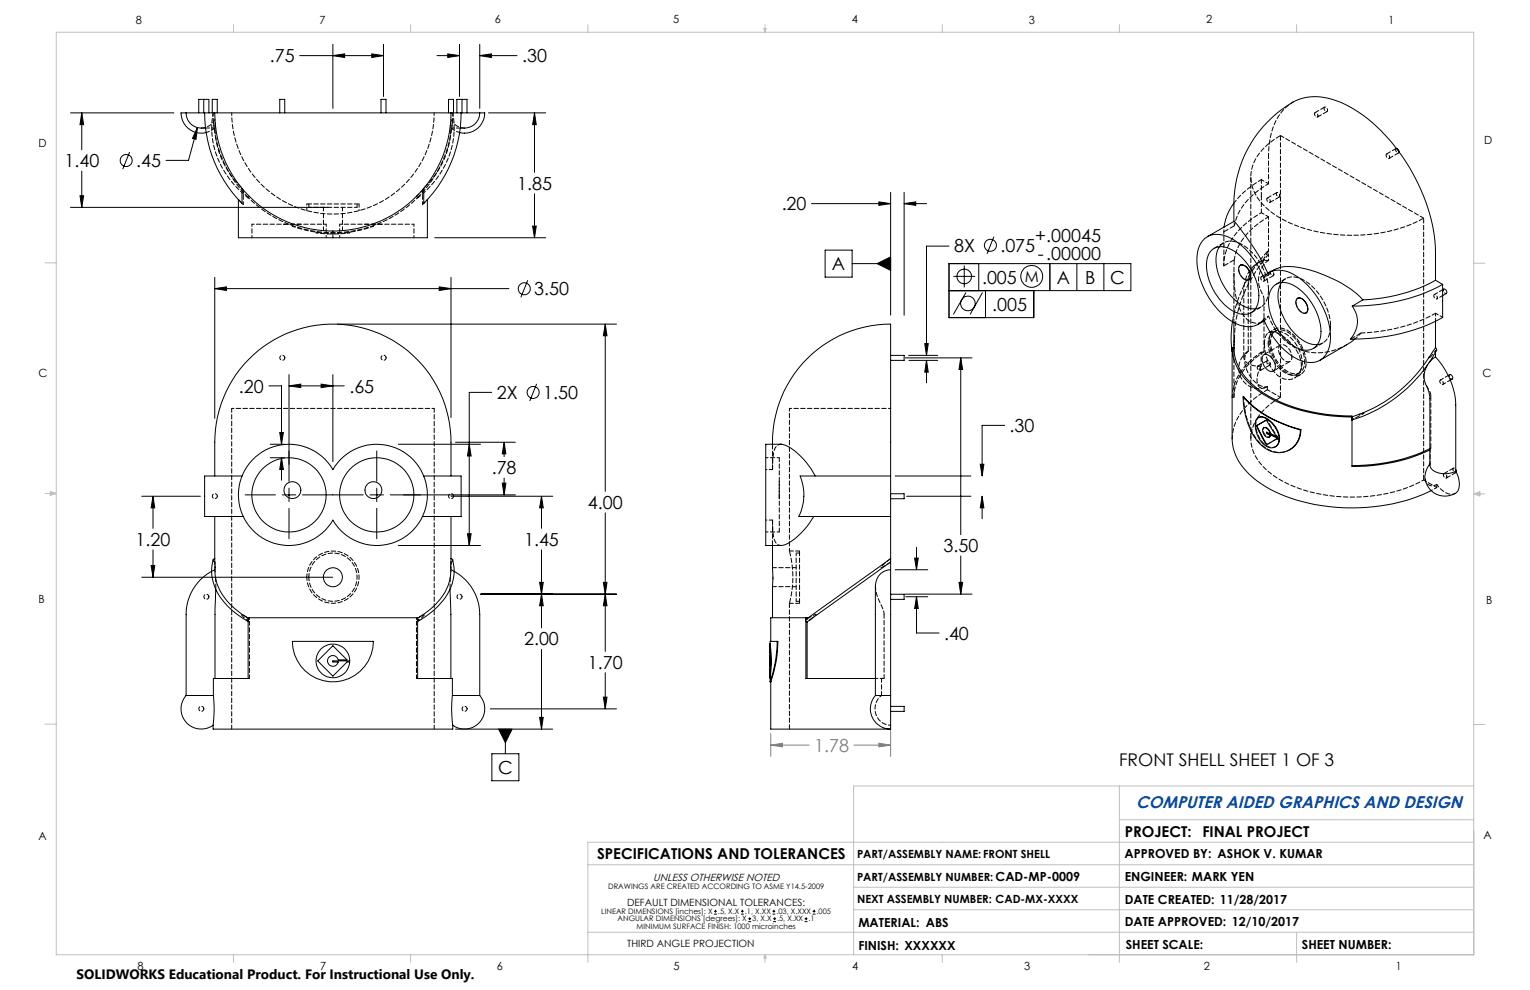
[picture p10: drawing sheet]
<svg xmlns="http://www.w3.org/2000/svg" width="432mm" height="279mm" viewBox="0 0 432 279" stroke-linecap="round" stroke-linejoin="round" font-family="sans-serif">
<g fill="none" stroke="#000" stroke-width=".28">
<path d="M84.6 15.7h23.6M93.9 12.5v18.1M93.9 15.7l3.4-.5v1zM104.9 15.2l3.3 .5-3.3 .5zM108.2 12.5v14.7M123.3 15.7h6.4M126.4 15.2l3.3 .5-3.3 .5zM129.7 12.5v14.7M135.4 15.7h10.5M135.4 12.5v18.1M135.4 15.7l3.3-.5v1zM19.9 31.9h29.2"/>
<path d="M23.1 31.9v10.4M23.1 31.9l.5 3.3h-1zM55.7 36l-2.5 9.3h-6.4M55.7 36l-.4 3.3-1-.2zM137.9 31.9h16.1M150.8 31.9v16.7M150.8 31.9l.5 3.3h-1zM19.9 58.5h72.8M22.6 55.2h1l-.5 3.3zM23.1 48.3v10.2M36.6 42.9l-2 4.8M150.8 54.7v12.4"/>
<path d="M229 57.5h22.4M248 57l3.4 .5-3.4 .5zM251.4 54.3v34.6M255.2 54.3v34.7M255.2 57.5h6.3M255.2 57.5l3.2-.5v1zM60.6 78.3v39.8M122.7 67.1h31.3M127.3 78.3v39.5M148.9 79.1l-1.9 4.8M150.3 63.8h1l-.5 3.3zM232.9 70.6h7.6v7.6h-7.6z"/>
<path d="M240.5 74.4h10.9M247.5 74.4l3.9-1.9v3.8zM267.8 74.4h8.4v7.6M267.8 69.5h-6.3v30.8M269.1 78h6.1M272.1 74.9v6.2M280.5 66.8l-1.9 4.8M296.3 74.4v7.6M303.9 74.4v7.6M311.5 74.4v7.6M60.6 81.5h83M60.6 81.5l3.3-.5v1z"/>
<path d="M95.2 91.5h78.8M124 81l3.3 .5-3.3 .5zM170.8 91.5v47.2M170.8 91.5l.5 3.3h-1zM261 97h1l-.5 3.3zM267.8 89.6h23.9M267.8 82h10.3v7.6h-10.3v-15.2h51.4v7.6h-51.4M272.6 82.5l-3.5 6.2M277.3 82.5l-3.5 6.2M291.7 82v7.6M75.9 108.9h3.5v16.5M81.6 105.7v30.2"/>
<path d="M81.6 108.9h15.6M81.6 108.9l3.3-.5v1zM90.6 108.4l3.3 .5-3.3 .5zM93.9 105.7v24.6M138.8 110.7h-6.4v43.3M151.4 108.3l-1.9 4.9M255.5 101h18.8M256.4 100.3h8.3M256.5 101.7h8.2M261.5 101.7l.5 3.3h-1zM261.5 101.7v6.4M271.1 101l.6 3.3h-1z"/>
<path d="M271.1 101v49.9M69.2 139.7h8.6M76.3 125.4h4M76.3 129.2h4M79 122.1h1l-.6 3.3zM79.4 129.2v6.3M79.4 129.2l.6 3.3h-1zM79.7 139.7h3.8M81.6 137.8v3.8M85.4 139.7h17.1M104.4 139.7h3.8M106.3 127.3v8.6"/>
<path d="M106.3 137.8v3.8M112.4 125.4h23.2M128.6 124.8h16.9M132.4 125.4l.6 3.3h-1.1zM141.7 136.3h1.1l-.5 3.4zM142.3 124.8v4.1M142.3 134.9v4.8M142.3 124.8l.5 3.3h-1.1zM145.5 139.7h-35.4M252.6 134.3h21.4M276.6 131h1.1l-.5 3.3zM283.5 120.1h-6.3v14.2"/>
<path d="M40 140.1h16.6M42.7 159.6h1l-.5 3.3zM43.2 140.1v9M43.2 155.2v7.7M43.2 140.1l.5 3.2h-1zM81.6 143.5v8.5M106.3 143.5v8.5M112.4 154h23.2M127.3 140.1h28.7M131.9 150.6h1.1l-.6 3.4zM152.8 140.1v9M152.8 155.2v22"/>
<path d="M152.8 140.1l.5 3.2h-1zM170.8 144.7v39.1M255.9 140.1h18.1M258.1 157.5h1.1l-.5 3.3zM258.7 154.4v6.4M271.1 156.9v10.8M277.2 140.1l.5 3.2h-1.1zM277.2 140.1v6.3M40 162.9h53.9M135.6 167.7h38.4M152.3 164.4h1l-.5 3.3zM152.8 167.7l.5 3.3h-1z"/>
<path d="M170.3 164.4h1l-.5 3.3zM170.8 167.7l.5 3.3h-1zM252.6 160.8h9.2M255.4 167.7h18.9M255.6 168.4h6.2M258.7 168.4l.5 3.3h-1.1zM258.7 168.4v10.2h6.3M270.7 164.4h1l-.6 3.3zM152.8 183.3v22.5M170.3 196.7h1l-.5 3.4zM170.8 189.9v10.2M128.6 205.8h27.4"/>
<path d="M138.4 200.1h35.6M138.8 212.7h7.6v7.6h-7.6zM140.7 205.8h3.8l-1.9 3.8zM142.6 205.8v6.9M152.3 202.5h1l-.5 3.3zM201.5 258h.8M201.5 257.2h.8M201.9 256.8v.8M209.1 258h.8M209.1 257.2h.8M209.5 256.8v.8M211.2 259.3h.8"/>
<path d="M211.6 258.9v.8M218 258h.8M218 257.2h.8M218.2 259.3h.8M218.4 256.8v.8M218.6 258.9v.8M227.1 259.3h.8M227.5 258.9v.8M229.3 258h.9M229.3 257.2h.9M229.8 256.8v.8M211.2 260.1h.8"/>
<path d="M218.2 260.1h.8M227.1 260.1h.8"/>
<circle cx="35.6" cy="45.3" r="1.69"/>
<circle cx="272.1" cy="78" r="2.05"/>
<circle cx="279.5" cy="69.2" r="1.69"/>
<circle cx="291.2" cy="78" r="3.1"/>
<circle cx="148" cy="81.5" r="1.69"/>
<circle cx="273.2" cy="85.6" r="2.05"/>
<circle cx="150.5" cy="110.8" r="1.69"/>
</g>
<path d="M217.5 210.3l3.3-.5v1zM217.5 207v6.5M217.5 210.3h10.9M241 210.3h10.4M248 209.8l3.4 .5-3.4 .5zM251.4 205.9v7.6" fill="none" stroke="#808080" stroke-width=".28"/>
<g fill="none" stroke="#c0c0c0" stroke-width=".28">
<path d="M15.9 9.1h400v260.4h-400zM65.9 6.9v2.2M115.9 6.9v2.2M165.9 6.9v2.2M215.6 8h.6l-.3 1.1zM215.7 8l.2 1.1M215.9 6.9v2.2M216 8l-.1 1.1M265.9 6.9v2.2M315.9 6.9v2.2M365.9 6.9v2.2M12.7 74.2h3.2"/>
<path d="M415.9 74.3h3.2M12.7 139.3h3.2M14.2 139.1l1.7 .2M14.2 138.7l1.7 .6-1.7 .5zM15.9 139.3l-1.7 .3M415.9 139.4h3.2M415.9 139.4l1.8-.6v1.2zM415.9 139.4l1.8 .3M417.7 139.2l-1.8 .2M12.7 204.4h3.2M415.9 204.5h3.2M315.9 221.8v49.8"/>
<path d="M315.9 231.4h100M415.9 221.8h-175v47.7M415.9 237.7h-250v33.9M165.9 244.1h250M240.9 250.4h175M240.9 256.8h175M65.9 269.5v2.1M115.9 269.5v2.1M165.9 263.1h250M215.9 269.5v2.1M215.9 269.5l.3 .8h-.6zM265.9 269.5v2.1"/>
<path d="M365.9 263.1v8.5"/>
</g>
<g fill="#000">
<path d="M170.3 164.4h1l-.5 3.3zM170.8 91.5l.5 3.3h-1zM124 81l3.3 .5-3.3 .5zM60.6 81.5l3.3-.5v1zM152.8 167.7l.5 3.3h-1zM152.3 202.5h1l-.5 3.3zM170.3 196.7h1l-.5 3.4zM170.8 167.7l.5 3.3h-1zM131.9 150.6h1.1l-.6 3.4zM132.4 125.4l.6 3.3h-1.1zM81.6 108.9l3.3-.5v1zM90.6 108.4l3.3 .5-3.3 .5zM141.7 136.3h1.1l-.5 3.4zM142.3 124.8l.5 3.3h-1.1zM79.4 129.2l.6 3.3h-1zM79 122.1h1l-.6 3.3zM152.8 140.1l.5 3.2h-1zM152.3 164.4h1l-.5 3.3zM42.7 159.6h1l-.5 3.3zM43.2 140.1l.5 3.2h-1zM276.6 131h1.1l-.5 3.3zM277.2 140.1l.5 3.2h-1.1zM271.1 101l.6 3.3h-1zM270.7 164.4h1l-.6 3.3zM258.7 168.4l.5 3.3h-1.1zM258.1 157.5h1.1l-.5 3.3zM248 57l3.4 .5-3.4 .5zM255.2 57.5l3.2-.5v1zM261.5 101.7l.5 3.3h-1zM261 97h1l-.5 3.3zM55.7 36l-1.4 3.1 1 .2zM150.8 31.9l.5 3.3h-1zM150.3 63.8h1l-.5 3.3zM22.6 55.2h1l-.5 3.3zM23.1 31.9l.5 3.3h-1zM104.9 15.2l3.3 .5-3.3 .5zM93.9 15.7l3.4-.5v1zM126.4 15.2l3.3 .5-3.3 .5zM135.4 15.7l3.3-.5v1z"/>
<path d="M140.7 205.8l1.9 3.8 1.9-3.8zM247.5 74.4l3.9-1.9v3.8z"/>
</g>
<path d="M217.5 210.3l3.3-.5v1zM248 209.8l3.4 .5-3.4 .5z" fill="#808080"/>
<g fill="none" stroke="#000" stroke-width=".28">
<path d="M52.5 31.9a4.5 4.5 0 0 0 5.5 4.3M52.5 31.9h-1.3a5.6 5.6 0 0 0 7 5.5M52.5 31.9h5.2M57.5 28h1.4v3.9M57.5 28h-1.4v3.9M57.5 28v3.9M57.7 31.9a36.3 36.3 0 0 0 10.6 25.5v-4.2M57.7 31.9h2.9M59.9 31.9v-3.9h1.4v3.9M60.6 31.9a33.3 33.3 0 0 0 33.3 33.3 33.3 33.3 0 0 0 33.4-33.3M60.6 31.9h66.7M79 31.9v-3.9h1.4v3.9"/>
<path d="M107.5 31.9v-3.9h1.4v3.9M126.6 31.9v-3.9h1.4v3.9M127.3 31.9h2.8M130.1 31.9a36.3 36.3 0 0 1-10.5 25.5v-4.2M130.1 31.9h5.3M130.4 28h-1.5v3.9M130.4 28h1.4v3.9M130.4 28v3.9M135.4 31.9a4.6 4.6 0 0 1-5.5 4.3M135.4 31.9h1.3a5.6 5.6 0 0 1-7 5.5M67.3 56.3v10.8h26.6M120.6 56.3v10.8h-26.7"/>
<path d="M348.2 57.4l-.1 .1a14.6 14.6 0 0 0-2.7 6.6M394.1 41.9l.6 .4 .2 .6M93.9 65.2v1.9M340 67.3a6.5 6.5 0 0 1 7.4-.1 21.2 21.2 0 0 1 9.3 11.2 5.5 5.5 0 0 1 6.7-1.7 21.2 21.2 0 0 1 11.5 14.2 11 11 0 0 1-1.1 9.7 5.8 5.8 0 0 1-7.1 1 20.7 20.7 0 0 1-10-11.6 5.7 5.7 0 0 1-7.6 1.4 21.6 21.6 0 0 1-11.3-19l.3-1.8 .6-1.5zM342 70.6a4.7 4.7 0 0 1 5.7-.1 15.7 15.7 0 0 1 7.4 14.6 4.2 4.2 0 0 1-6.7 2.9 15.8 15.8 0 0 1-7.8-14.3l.3-1.5zM344.2 69.6a10.3 10.3 0 0 0 .5 9.8 14 14 0 0 0 7.9 7.6l1.7 .2M348.2 62.5a38 38 0 0 1 3.2-19 32.8 32.8 0 0 1 15.2-15.5 17.5 17.5 0 0 1 14.3 2.1 50.1 50.1 0 0 1 20.7 24.9 43.7 43.7 0 0 1 3.5 16.3v7.8M348.3 62.5v-.1a67.2 67.2 0 0 1 9.5 14.8M348.3 62.5l-7.6 4.3M349.9 75a1.81 1.81 0 0 1 2.5 1.1 2.07 2.07 0 0 1 0 2.9 2.89 2.89 0 0 1-2.8-3zM350.1 74.9h.1M350.1 74.9a2.38 2.38 0 0 1 2.7 2.1l.2 .9-.2 .7-.4 .4"/>
<path d="M358.2 76.9a10.2 10.2 0 0 1 9-1.3 34.2 34.2 0 0 1 17.4 9M361.7 79.7a10.2 10.2 0 0 0 .5 9.8 13.7 13.7 0 0 0 7.9 7.6l1.7 .2M405.1 79.1a46.7 46.7 0 0 1-20.5 5.5M405.1 79.1l2 1.2M347.7 98.1v25.7a15.2 15.2 0 0 0 6.9 11.8 45.5 45.5 0 0 0 27.4 7.7 49.6 49.6 0 0 0 21.9-4.8M347.7 98.1a15.4 15.4 0 0 0 7.4 12.2 46.2 46.2 0 0 0 26.5 7.4M347.7 98.6v.5M347.7 98.1h.5M347.8 90.8l-.3 4.1 .2 4M348.2 98.1a15.3 15.3 0 0 0 7.3 12 45.5 45.5 0 0 0 26.1 7.3v.7M348.2 91v7.1M356.8 90.5l-1.8 1"/>
<path d="M359.5 80.7a5.1 5.1 0 0 1 6.4 .4 15.8 15.8 0 0 1 6.8 14.1 4.1 4.1 0 0 1-6 3.3 15.7 15.7 0 0 1-8.6-14.7l.3-1.5zM366 84.3a1.82 1.82 0 0 1 2.5 1.2 2.11 2.11 0 0 1 0 2.8 2.82 2.82 0 0 1-2.8-3zM366.2 84.2a1.6 1.6 0 0 1 2.1 .9 2.22 2.22 0 0 1 .3 3.2M380 97.3l-7.5 4.4M382.4 95.7l-2.4 1.6M384.6 84.6l-3 1.8M405.1 98.1l.3 .5a36.2 36.2 0 0 1-9.4 12 39.1 39.1 0 0 1-14.4 7.9M405.1 98.1a46.7 46.7 0 0 1-14.2 15.2 42.4 42.4 0 0 1-9.3 4.4M405.1 90.7v7.4M405.1 99.4v1.3M407.1 80.3v9.3a52.5 52.5 0 0 1-26 6.1 7.2 7.2 0 0 0 .5-9.3M407.1 80.3a52.8 52.8 0 0 1-25.5 6.1"/>
<path d="M407.1 81.8a.76 .76 0 0 1 1 .1 .76 .76 0 0 1 .1 .9l-1.1 .6M251.4 100.3h3.8v1.4h-3.8M350.8 112l.2-.1a31.4 31.4 0 0 0 16.1 9.3M350.8 112a20.4 20.4 0 0 0 4.8 13.3 6.5 6.5 0 0 0 10.1 .1 6.5 6.5 0 0 0 1.3-4.1M350.8 112a31.4 31.4 0 0 0 16.2 9.3M355.1 117.9l.1-.1a3.5 3.5 0 0 1 3.8 1.5 5.7 5.7 0 0 1 2 4.6M356.6 100.2a1.78 1.78 0 0 1 2.2 .7 3.3 3.3 0 0 1 .9 3.6 1.53 1.53 0 0 1-2.3-.4 3.2 3.2 0 0 1-.8-3.9zM357.4 118.6l-2.7 1.5M357.4 118.6l3 4.8-1.9-1M357.4 118.6l-2.9 1.6M381.6 118.5h.1M381.6 118.1l-.1 .4"/>
<path d="M381.6 118.1h.1M381.6 117.7v.3M381.6 118.5v13.2a50.5 50.5 0 0 0 21.9-4.7M381.6 118.5h-.1M402.5 108.8l.7 1.7 .3 1.6v19.1a3.3 3.3 0 0 0 3.7 2.5l2-.1 1.6-.6M402.9 103a5.7 5.7 0 0 0-.3 5.8M405.1 100.7l-1.8 1.6M405.1 100.7a21.3 21.3 0 0 1 5.7 13.6v18.7M408.7 106l.5-.3a.83 .83 0 0 1 .7 1.3l-.6 .3M60.6 134.3v-9.5a33.3 33.3 0 0 1 33.3-33.3 33.3 33.3 0 0 1 33.4 33.3v9.5M68.3 134.3h-10.6v11.5h11M72.1 129a14.3 14.3 0 0 1 21.8 3.5 14.3 14.3 0 0 1 21.6-3.8 14.3 14.3 0 0 1 0 21.9 14.3 14.3 0 0 1-21.6-3.8 14.3 14.3 0 0 1-21.4 3.9 14.3 14.3 0 0 1-.4-21.7z"/>
<path d="M119.6 134.3h10.5v11.5h-10.9M218 125.4a33.2 33.2 0 0 1 33.4-33.8v66.1M230 134.3a19.7 19.7 0 0 0-8.2-8.6l-1.4-.3h-4.3v28.6h4.3a9.4 9.4 0 0 0 5.6-3.4 21 21 0 0 0 3.7-4.8M251.4 134.3h-25.6a13.7 13.7 0 0 1-.3 11.5h25.9M251.4 139.3h3.8v1.5h-3.8M354.5 120.2l2.9 5.4 3-1.8M354.7 120.1l2.8 5.4M354.7 120.1l-.2 .1M356.8 120.7a1.64 1.64 0 0 1 1.8 1.6M356.8 120.6l-.2 .2M357.4 122.3v-.2l3.6 1.8M357.4 122.3l1.1 .6"/>
<path d="M357.5 122.2l1.1 .6M357.5 122.1v.1M357.5 122.2l-.1 .1M358.5 122.4l-.7-1.2a.8 .8 0 0 0-.7-.5 .8 .8 0 0 0-.8 .5 2.56 2.56 0 0 0 .9 2l.2 .1a.65 .65 0 0 0 .6 .1 .65 .65 0 0 0 .5-.5M358.6 122.3l1.7 .9M358.6 122.8l-.5 .6M358.6 122.3l-.1 .1M358.6 122.8l-.1 .1M360 126l-.1 .1M360.4 123.8l.7 .2M360.4 123.8l.6 .3M361 123.9a6.9 6.9 0 0 0-5.2-6.2 2.36 2.36 0 0 0-1.5 3.2 6.3 6.3 0 0 0 4.4 5.5 2.17 2.17 0 0 0 2.3-2.3"/>
<path d="M361.1 124a2.19 2.19 0 0 1-1.1 2M361.1 124l-.1 .1M367.1 121.2a6.3 6.3 0 0 1-3.2 5.8M367.1 121.2l-.1 .1M403.5 131a5.5 5.5 0 0 0 .3 7.5 5.5 5.5 0 0 0 7.5 .2 5.8 5.8 0 0 0-.5-5.7M403.5 126.6a49.3 49.3 0 0 1-21.9 4.8M410.8 132.5l.2 .7M60.6 157.7v1.2a14.2 14.2 0 0 0 2.9 9.9l2.7 2.9 3.8 2.8M60.6 157.7h-.2a8.8 8.8 0 0 0-.4 5.7 17.5 17.5 0 0 0 8.6 11.2l1.4 .8M60.6 145.8v11.9M127.3 157.7l.3 .1a13.3 13.3 0 0 1-4.5 13.8l-2.8 2.2-2.4 1.6M127.3 157.7l-.1 1.1a15.1 15.1 0 0 1-2.4 9.6l-3.2 3.4-3.7 2.6"/>
<path d="M127.3 145.8v11.9M218 154v20.3M251.4 158.6l-23.6 16.9M251.4 157.7l-24 17.2M251.4 157.7v.9M251.4 158.6v2.2M59.7 161.3a13.9 13.9 0 0 0-7.2 12.1v22.9M60.9 166.3l-.2 5.7v19.5M70 175.4v16.1h-9.8v4.8M70 175.4h.1M70.1 174.9l-.1-.6h47.9v.6M70.1 174.9v.5"/>
<path d="M117.9 174.9h.1M117.9 175.4v16.1h9.8v4.8M117.9 174.9l-.1 .5M117.9 175.4h-.1M127 166.3l.2 6.7v18.5M128.2 161.3a13.8 13.8 0 0 1 7.2 12.1v22.9M227.4 175.4l.4 .1M227.4 174.9v.5M227.4 174.9h.1M227.4 174.3h-9.9v6.7M227.4 175.4v16.1h19.7M227.4 174.3v.6"/>
<path d="M227.4 174.3h.4v.3M227.8 175.5v16M251.4 160.8a4.6 4.6 0 0 0-4.3 5.4v30.1M251.4 160.8v35.5M251.4 167.7h3.8v1.5h-3.8M52.5 196.3h7.7M52.5 196.3a5.7 5.7 0 0 0 .1 7.6 5.7 5.7 0 0 0 7.5 .8M60.2 196.3l.2 4.6-.3 3.8M82.5 181h22.9a11.4 11.4 0 0 1-11.5 11.5 11.4 11.4 0 0 1-11.4-11.5zM90.6 183.1a4.8 4.8 0 0 1 5.2-1 4.8 4.8 0 0 1 2.9 4.4h-4.8v.3h1.6a1.53 1.53 0 0 1-2.4 1 1.53 1.53 0 0 1 0-2.5 1.53 1.53 0 0 1 2.4 .9h2.4l-4-4-4.2 4.3 4.2 4.3 4-4h.8a4.8 4.8 0 0 1-6.7 4.1 4.8 4.8 0 0 1-1.4-7.8zM127.7 196.3l-.2 4.4 .3 4M127.7 196.3h7.7"/>
<path d="M135.4 196.3a5.7 5.7 0 0 1-.1 7.6 5.7 5.7 0 0 1-7.5 .8M217.2 181.8l.3 4.7M217.2 181.8l.2 4.4h-.2v-1.2M217.2 186.5h.3M217.2 181.8h.1M217.2 191.3h.1M217.2 185v3.1M217.2 185h.1M217.2 188.1h.1M217.3 181.8l.4 3.4v1.3h-.2M217.3 192.4h.3M217.3 186.5v.3"/>
<path d="M217.3 191.3v1.1M217.4 186.8l-.2 .1v1.2M217.4 186.8l-.2 4.5M217.4 186.8h.1M217.5 186.8h.2v.8l-.4 3.7M217.5 186.8l-.3 4.5M217.5 192.4v13.4h33.9M219.3 181h.2a37.3 37.3 0 0 1-1.9 11.2v.2M219.3 181a36.8 36.8 0 0 1-2 11.4M219.3 181h-2v.8M247.1 196.3a5.7 5.7 0 0 0-1 6.1 5.7 5.7 0 0 0 5.3 3.4M247.1 196.3h4.3"/>
<path d="M251.4 196.3v9.5M251.4 199.4h3.8v1.4h-3.8M60.1 204.7v1.1h67.7v-1.1"/>
<circle cx="81.6" cy="139.7" r="10.5"/>
<circle cx="82.5" cy="138.3" r="2.39"/>
<circle cx="105.4" cy="138.3" r="2.38"/>
<circle cx="106.3" cy="139.7" r="10.5"/>
<circle cx="93.9" cy="162.9" r="2.68"/>
</g>
<path d="M70.1 55.8a33.8 33.8 0 0 0 47.8 0M356.7 78.4l1.3-.8M356.7 90l1.3-.7M358 89.3l-1.2 1.1M383.5 117l1.5-.5-3.4 1.8M411 133.2a.65 .65 0 0 1-.8 0 .65 .65 0 0 1-.2-.8M127.3 158.6l-.1 1.6M60.7 160.2l-.1-1.6" fill="none" stroke="#000" stroke-width=".28" stroke-dasharray="1.3 .6" stroke-dashoffset=".8"/>
<g fill="none" stroke="#000" stroke-width=".28" stroke-dasharray="1.3 .6" stroke-dashoffset=".5">
<path d="M65.4 31.8a28.6 28.6 0 0 0 28.6 28.6 28.6 28.6 0 0 0 28.5-28.6M68.7 53.5v4.2M87.2 58.5h13.6M87.2 57.6v.9M100.8 58.5v-.9M119.3 57.7v-4.2M119.8 52.9l-.6 .8M350.1 74.8a2.69 2.69 0 0 0 1 3.9l.7 .3h.7M358 70.9v-9.7M366.2 84.2a2.69 2.69 0 0 0 1.1 3.9l.7 .3 .6-.1M405.2 88.4v2.3M222.8 115.3v40.2"/>
<path d="M357.7 109.1a5.6 5.6 0 0 1-5.2-3.4 5.9 5.9 0 0 1-.6-6.3l.4-.3M361.1 123.8l-3.6-1.8M127.3 158.6v2.2M224.7 156.1v13.6M225.7 156.1h-1M60.6 160.8v-2.2M60.6 160.8l-.9 .4M128.2 161.2l-.9-.4M224.7 169.7h1M217.4 190.8l.2-4M217.6 186.2l-.2-4M217.7 187.6v-1.1"/>
</g>
<path d="M361.4 38.2a14.9 14.9 0 0 0-8.3 10.7 12.5 12.5 0 0 0 6 11.2 40.3 40.3 0 0 0 25.9 6.2 40 40 0 0 0 16.8-4.7M356.4 90.7a4 4 0 0 1-5.4-1.5 21 21 0 0 1-2.8-11.5l.1-4.4M361.4 97.4l-4.7 2.7M348.2 112.1v-13M359.4 104.7l4.7-2.7M222.8 155.5a28.6 28.6 0 0 1 0 14.8M127 166.2l.1-3.4" fill="none" stroke="#000" stroke-width=".28" stroke-dasharray="1.3 .6" stroke-dashoffset="-.2"/>
<g fill="none" stroke="#000" stroke-width=".28" stroke-dasharray="1.3 .6">
<path d="M127.2 34.6a23.4 23.4 0 0 1-7.4 18.3M371.8 33l2.7-1.5M373.8 30.2l-2.7 1.6M67.3 56.3h.1M68.4 57.4h-.1M70.1 55.8h.1M70.4 55.4l-.3 .3M70.4 55.4l-.3 .4M117.5 55.4l.4 .4M117.8 55.8h.1M117.8 55.7l-.3-.3M118.9 53.9l-.2 .3"/>
<path d="M119.6 57.4h.1M120.6 56.3h.1M358.4 57.1l2.7-1.5M360.3 54.4l-2.7 1.5M392 44.7l2.7-1.6M393.9 42.2l.2-.3M394 41.9l-2.7 1.6M80.2 63.3h.1M82.5 63.9v-.2M84.9 63.3h.1M89.2 65.5v.2M89.7 65.8v-.2"/>
<path d="M92.4 65.8v.2M95.5 66v-.2M98 65.8v-.2M98.7 65.7v-.2M103 63.3h.1M105.4 63.9v-.2M107.8 63.3h.1M345.4 68.5l-2.7 1.6M345.4 75v-.2M348.2 62.5v.1M356.7 79.3l2.7-1.5M357.8 77.2l.2 .4"/>
<path d="M358.7 76.6l-2.7 1.5M362.9 78.6l-2.7 1.6M347.8 99v.1M347.8 99.1v-.1M348.2 98.4v-.3M348.2 98.4h.1M348.2 99.1l-.4-.1M348.2 98.4l-.4 .1M353.1 88.2l2.7-1.5M370.7 98.3l2.6-1.5M405.2 98.9v.5M405.5 98.9h-.3"/>
<path d="M407.3 81.9l.2-.3M347.8 112.1h.4M355.7 104.6l2.7-1.6M357.4 118.5h.1M357.5 118.5h-.1M357.6 101.8l-2.6 1.5M381.6 118.4v-.1M403.8 111.7l-.2-.9-1-2M409 106l.2-.3M219.9 135.9h.1M357.4 125.5h.1M357.4 122h.1"/>
<path d="M357.5 122v.1M360.3 123.1l.2 .2M360.4 123.4l.1-.1M403.6 126.9v.1M403.6 130.9h.1M403.6 126.9l.2-.4M403.6 130.9v.3M403.8 126.5l-.2 .1M408.2 134.9l2.7-1.5M410.2 132.1l-2.7 1.6M219.9 140.7h.1M220.4 153.9h.1"/>
<path d="M251.4 158.6l-2.8 1.6 2.8-2.5M70.1 174.4l.3 .3M70.1 174.8h.1M70.1 175.4l.1 .1M70.4 174.7l-.3 .1M70.4 174.7v-.4M70.4 174.7h.1M70.4 175.5l-.3-.2M117.5 174.3v.4M117.5 174.7l.4-.3M117.5 174.7h.1M117.7 175.5l.2-.1"/>
<path d="M117.8 174.8h.1M117.8 174.8l-.3-.1M117.9 175.3l-.4 .2M127.2 161.4l.1-.6M218.1 163.5v-.6M222.8 170.3v35.5M227.4 175.4l.1-.1M227.4 174.9v.5M227.5 174.8l.3-.1M227.6 174.7h.2M227.8 174.6v.1M227.8 174.7h.1"/>
<path d="M227.8 174.7l-.3 .1M228.6 174.9l.2-.1M230.3 173.5v-.1M70.1 191.5h.3M117.5 191.5h.4M217.2 190.8h.2M217.2 182.2h.2M217.2 191.1v.2M217.2 186.2v.6M217.3 188h.1M217.4 185h-.1M217.4 186.8v-.3"/>
<path d="M217.4 186.2h.2M217.4 186.5v-.3M217.5 186.4v.5M217.6 186.2v.3M217.6 186.5v.3"/>
</g>
<g fill="none" stroke="#000" stroke-width=".28" stroke-dasharray="1.3 .6" stroke-dashoffset=".3">
<path d="M58.2 37.4l2.2-1.1M60.2 31.8l.2 4.5M60.2 31.8a24.5 24.5 0 0 0 9.8 24.1M127.5 36.3l2.2 1.1M127.5 36.3l.3-4.5M117.9 55.9a24.4 24.4 0 0 0 9.9-24.1M348.2 57.3l1.7-2 2.2-1.9 3.9-2.7M348.2 77.1v13.9M358 73.5a5.3 5.3 0 0 0-5.6 5.1l-.1 1.8M348.4 95.4a34.1 34.1 0 0 1 8-21.6M352 99.3a5.7 5.7 0 0 0-1.8 7.2 5.7 5.7 0 0 0 6.7 3M352.3 99.1a1.84 1.84 0 0 0-1.3 1.8 1.84 1.84 0 0 0 1.3 1.7l1.6 .6 2 .1"/>
<path d="M80.4 101a.71 .71 0 0 1-1 .6 .71 .71 0 0 1-.2-1.1 .71 .71 0 0 1 1.1 .2l.1 .3M109 101a.71 .71 0 0 1-1 .6 .71 .71 0 0 1-.3-1.1 .71 .71 0 0 1 1.2 .2l.1 .3M357.7 110a18.5 18.5 0 0 0-9.7 11.4l-.2 2.4M408.7 106l-2.2 1.3M218 132.5l.2-3.6a3.8 3.8 0 0 1 1.7-3.5h.5M360 126a3.2 3.2 0 0 1-4-1.6 6.8 6.8 0 0 1-1.2-6.1l.5-.5M364.1 126.9a6.8 6.8 0 0 1-8.7-2.1 20.8 20.8 0 0 1-4.4-12.9M402.2 135.2a2.05 2.05 0 0 0 3.3 1.5M61.3 140a.71 .71 0 0 1-.9 .7 .71 .71 0 0 1-.3-1.2 .71 .71 0 0 1 1.2 .3v.2M128 140a.71 .71 0 0 1-1 .7 .71 .71 0 0 1-.2-1.2 .71 .71 0 0 1 1.2 .3v.2M220.4 153.9h-.2a2.49 2.49 0 0 1-1.9-2.7l-.3-4.4M59 168.4a.71 .71 0 0 1-1 .7 .71 .71 0 0 1-.3-1.2 .71 .71 0 0 1 1.2 .2l.1 .3"/>
<path d="M60.6 160.8l.1 .6M86.6 162.9a7.4 7.4 0 0 1 10.7-6.6 7.4 7.4 0 0 1 .9 12.6 7.4 7.4 0 0 1-11.5-5l-.1-1M117.5 175.5v16M130.4 168.4a.71 .71 0 0 1-1 .7 .71 .71 0 0 1-.2-1.2 .71 .71 0 0 1 1.1 .2l.1 .3M249.5 173.4a12.8 12.8 0 0 0-1.7-4.6l-.6-1.9-.1-1.3M70.4 191.5v-16M57.5 200a.71 .71 0 0 1-1 .7 .71 .71 0 0 1-.2-1.2 .71 .71 0 0 1 1.2 .3v.2M131.8 200a.71 .71 0 0 1-1 .7 .71 .71 0 0 1-.2-1.2 .71 .71 0 0 1 1.2 .3v.2"/>
</g>
<g fill="none" stroke="#000" stroke-width=".28" stroke-dasharray="1.3 .6" stroke-dashoffset=".2">
<path d="M58 36.1h2.9M127.1 36.1h2.8M91.3 58.5v6.6M356 50.7v4.7M356 55.4v4.6M84.9 63.3h-4.7M96.6 65.1v-6.6M103 63.3h4.8M348.3 73.3a16.5 16.5 0 0 1 8.4-11.3l1.3-.8M358 73.5a7.1 7.1 0 0 0-1.6 9.6l.3 1.4M401.8 61.6l-40.4-23.4M348.2 99.1l.2-3.7-.2 3"/>
<path d="M356.7 99.3a16.6 16.6 0 0 0-8.4 11.8l-.1 1M407.2 81.8l-2.4 1.3M122.5 115.3v90.5M359.1 101.3l-.9-2.2-.3-2.2M219.9 135.9v4.8M219.9 139.6v-10.4M219.9 150.1v-10.5M225.7 155.5h-2.9M87.2 162.9a6.8 6.8 0 0 1 9.9-6 6.8 6.8 0 0 1 .7 11.6 6.8 6.8 0 0 1-10.6-4.8v-.8M118.4 174.1l1.4-.7a4.6 4.6 0 0 1-2.3 2.1M218 165.6h6.7M222.8 170.3h2.9"/>
<path d="M224.7 160.2h-6.7M217.4 188v2.8M217.4 182.2v2.8M249.5 191.5v-18.1M65.4 205.8v-90.5"/>
</g>
<path d="M56.8 36.1a4.3 4.3 0 0 0 3.9-2.4M60.2 34.4a33.8 33.8 0 0 0 9.9 21.4M127.3 33.7a4.3 4.3 0 0 0 3.8 2.4M127.7 34.4a33.8 33.8 0 0 1-9.8 21.4M358 70.9l-1.9 3.2 1.9-2.4M356.8 97.1a2.85 2.85 0 0 1 1.9-3.4 9.9 9.9 0 0 1 7.2 5.1 6.2 6.2 0 0 1 .5 7 4.2 4.2 0 0 1-6.5-.4 12.9 12.9 0 0 1-3.1-8.3M358.2 96.3a3.2 3.2 0 0 1 1.4-3.3 3.2 3.2 0 0 1 3.6 .2 10.8 10.8 0 0 1 5.2 10.7 2.94 2.94 0 0 1-4.5 1.7 11.4 11.4 0 0 1-5.7-9.3M405.2 88.4a47 47 0 0 1-21.1 5.6M357.7 109.1a1.79 1.79 0 0 1-2.2 .2 1.79 1.79 0 0 1-.7-2l.3-2.2 .8-1.8M70.4 175.5l-1.8-1.4-.5-.7 1.5 .8M217.4 188v-3M248.8 196.3v-4.8" fill="none" stroke="#000" stroke-width=".28" stroke-dasharray="1.3 .6" stroke-dashoffset=".1"/>
<g fill="none" stroke="#000" stroke-width=".28" stroke-dasharray="1.3 .6" stroke-dashoffset="-.1">
<path d="M68.1 52.9a23.4 23.4 0 0 1-7.4-18.3M86.6 57.6h14.7M353 49.9v73.9M345.4 65.4l3-1.7M348.3 73.3l-2.9 1.7M357.7 70.9a38.2 38.2 0 0 0-9.9 19.9M401.8 61.6v73.9M351 82.2v18.7M352.3 80.4v18.7M354.3 87.1a4.3 4.3 0 0 0 3.7-4.4v-.8M356.7 84.5v14.8M358 81.9a15.7 15.7 0 0 0-9.1-13.6 4 4 0 0 0-4.7 1.3"/>
<path d="M371.8 97.3a4.3 4.3 0 0 0 3.7-4.5v-.8M375.5 92a15.7 15.7 0 0 0-9-13.6 4 4 0 0 0-4.8 1.3M381.2 95.7l2.9-1.7M361.4 112.1a18.6 18.6 0 0 0-6.7 6.1M361.4 112.1v-73.9M218 125.4v7.1M357.5 125.5l3-1.8M403.8 126.5v-14.8M218 146.8v7.1M225.7 155.5v14.8M60.8 162.8l.1 3.4M227.8 174.7l2.5-1.3-1.8 1.6"/>
</g>
<g fill="none" stroke="#000" stroke-width=".28" stroke-dasharray="1.3 .6" stroke-dashoffset=".6">
<path d="M358 51.9v-7.8M71.1 63.3v3.8M92.1 63.3h-21M92.1 67.1v-3.8M95.9 63.3v3.8M98.7 65.7l-4.8 .3-4.7-.3M116.8 63.3h-20.9M116.8 67.1v-3.8M345.4 75v-5.8M345.4 74.8a16.6 16.6 0 0 1 7.9-13l2.7-1.8M345.4 69.2v-3.8M348.4 63.7l-.1-1.2"/>
<path d="M355.2 74.1a8.9 8.9 0 0 0-4.2 8.1M358 70.9l-.3 .2 .3 .6M355.9 99.4v3.9M357.9 96.9a2.96 2.96 0 0 1 1.5-3.2 2.96 2.96 0 0 1 3.5 .5 10 10 0 0 1 4.4 9.8 2.79 2.79 0 0 1-4.4 1.3l-1.8-1.3-1.4-1.8M358.6 96.5a2.96 2.96 0 0 1 1.5-3.1 2.96 2.96 0 0 1 3.4 .4 10 10 0 0 1 4.5 9.8 2.79 2.79 0 0 1-4.5 1.3 10.6 10.6 0 0 1-4.9-8.4M405.2 98.9l-2.1 2.4 .3-.7M65.4 115.3h57.1M222.8 115.3h28.6M364.6 100.8a3.6 3.6 0 0 0-2.9-3.5 1.82 1.82 0 0 0-.6 2.7 2.72 2.72 0 0 0 3 2l.4-.5 .1-.7M219.9 129.2h-3.8M358.3 123.3a1.72 1.72 0 0 1-1.5-2.6M403.6 130.9v-4"/>
<path d="M410 132.4l.3-.3 .6 .4M216.1 150.1h3.8M248.8 196.3a4.7 4.7 0 0 0-1.7 5.1 4.7 4.7 0 0 0 4.3 3.3"/>
</g>
<g fill="none" stroke="#000" stroke-width=".28" stroke-dasharray="1.3 .6" stroke-dashoffset=".4">
<path d="M118.2 54.8l-.7 .6M358 44.1a18.3 18.3 0 0 1 5-13.9l1.9-1.4M358 51.9a17.8 17.8 0 0 0-9.6 11.8M358 51.9l-2-1.2M105.4 63.9a34 34 0 0 1-22.9 0M356 60l2 1.2M358 77.6l1.7-1.5M355.9 99.4a16.8 16.8 0 0 0-8.1 11.6v1.1M356.7 99.3l-.8 .1M360 93.4l-.7 .4M380.1 97.3a14.6 14.6 0 0 1-21.3-6.3l-.8-1.7M384.1 94l-1.7 1.7"/>
<path d="M405.2 88.4l2 1.2M357.7 110v-.9M361.4 112.1l-3.7-2.1M366.1 105.6l.7-.4M407.2 108.5l2.1-1.2M220.7 125.4h-.7M405.5 136.7v.9M405.5 137.6l-3.7-2.1M410.7 139.2a3.5 3.5 0 0 1-4.2-1.3l-1-1.2M60.2 158l.1 .5 .3 .1M127.8 158l-.2 .5-.3 .1M248.8 191.5h.7"/>
</g>
<path d="M86.6 57.6v1.8M101.3 59.4v-1.8M394.9 42.9l-.2 .2h-.3l-.5-.9M358 73.5v-1.8M403.9 138.5l1.6-.9M248.8 191.5h-1.7" fill="none" stroke="#000" stroke-width=".28" stroke-dasharray="1.3 .6" stroke-dashoffset=".9"/>
<path d="M68.7 57.7l-1.4-1.4M120.6 56.3l-1.3 1.4M359.7 92.9l-1.7 1M405.5 84.4l1.7-1M365.4 106.7l1.7-1M216.1 132.5h1.9M216.1 146.8h1.9" fill="none" stroke="#000" stroke-width=".28" stroke-dasharray="1.3 .6" stroke-dashoffset="1"/>
<g fill="none" stroke="#000" stroke-width=".28" stroke-dasharray="1.3 .6" stroke-dashoffset=".7">
<path d="M372 32.7l-.1 .2a.67 .67 0 0 1-.8-.3 .67 .67 0 0 1 .2-.8l.5 .4 .2 .5M374.7 31.1l-.1 .3a.67 .67 0 0 1-.8-.3 .67 .67 0 0 1 .2-.9l.5 .5 .2 .4M358.5 56.8v.2a.67 .67 0 0 1-.9-.3 .67 .67 0 0 1 .2-.8l.6 .4 .1 .5M361.2 55.3v.2a.67 .67 0 0 1-.9-.3 .67 .67 0 0 1 .2-.9l.6 .5 .1 .5M392.2 44.4l-.1 .2a.67 .67 0 0 1-.8-.3 .67 .67 0 0 1 .2-.9l.5 .5 .2 .5M345.4 65.4l.1-1.3M356.8 79v.2a.67 .67 0 0 1-.8-.3 .67 .67 0 0 1 .1-.8l.6 .4 .1 .5M359.5 77.5v.2a.67 .67 0 0 1-.8-.3 .67 .67 0 0 1 .1-.9l.6 .5 .1 .5M405.7 84l-.1 .2a.67 .67 0 0 1-.8-.3 .67 .67 0 0 1 .2-.8l.5 .4 .2 .5M408.2 82.8l-.5-.2-.4-.7M354.6 118.3a10.4 10.4 0 0 0 1.7 13.2 31.1 31.1 0 0 0 18.4 8.3 44.2 44.2 0 0 0 27.1-4.3M355.8 104.3v.2a.67 .67 0 0 1-.8-.3 .67 .67 0 0 1 .1-.9l.6 .5 .1 .5"/>
<path d="M358.5 102.7v.2a.67 .67 0 0 1-.9-.3 .67 .67 0 0 1 .2-.8l.6 .4 .1 .5M407.3 108.2v.2a.67 .67 0 0 1-.8-.3 .67 .67 0 0 1 .1-.9l.6 .5 .1 .5M409.9 107l-.6-.2-.3-.8M360.5 123.3l-3-4.8M408.4 134.6l-.1 .2a.67 .67 0 0 1-.8-.3 .67 .67 0 0 1 .2-.9l.5 .5 .2 .5"/>
</g>
<g font-size="5.1">
<text x="76.1" y="17.6">.75</text>
<text x="147.3" y="17.6">.30</text>
<text x="18.2" y="47.2">1.40</text>
<text x="38.4" y="47.1">.45</text>
<text x="145.9" y="53.6">1.85</text>
<text x="220.6" y="59.4">.20</text>
<text x="269.3" y="71.1">8X</text>
<text x="282.3" y="71.1">.075</text>
<text x="292.2" y="68.3">+.00045</text>
<text x="234.8" y="76.3">A</text>
<text x="292.9" y="73.3">-.00000</text>
<text x="150.8" y="83.3">3.50</text>
<text x="277.1" y="80.1">.005</text>
<text x="298.2" y="80.1">A</text>
<text x="306.3" y="80.1">B</text>
<text x="313.3" y="80.1">C</text>
<text x="280" y="87.7">.005</text>
<text x="67.4" y="110.8">.20</text>
<text x="98.6" y="110.8">.65</text>
<text x="140.2" y="112.6">2X</text>
<text x="153.3" y="112.6">1.50</text>
<text x="284.9" y="121.9">.30</text>
<text x="138.8" y="133.8">.78</text>
<text x="165.9" y="143.6">4.00</text>
<text x="38.3" y="154.1">1.20</text>
<text x="147.9" y="154.1">1.45</text>
<text x="266.3" y="155.8">3.50</text>
<text x="147.9" y="182.1">2.00</text>
<text x="266.4" y="180.6">.40</text>
<text x="165.9" y="188.8">1.70</text>
<text x="140.6" y="218.4">C</text>
</g>
<text font-size="5.1" fill="#808080" x="229.8" y="212.2">1.78</text>
<text font-size="4.9" x="315.8" y="216.3">FRONT SHELL SHEET 1 OF 3</text>
<text font-size="4.7" fill="#024da8" x="320.6" y="228">COMPUTER AIDED GRAPHICS AND DESIGN</text>
<text font-size="4.3" x="289.2" y="79.5">M</text>
<g font-size="4.2">
<text x="317.4" y="236.3">PROJECT:</text>
<text x="339.3" y="236.3">FINAL PROJECT</text>
<text x="168.5" y="242.4">SPECIFICATIONS AND TOLERANCES</text>
</g>
<text font-size="3.8" x="21.6" y="276.3">SOLIDWORKS Educational Product. For Instructional Use Only.</text>
<g font-size="3.5">
<text x="317.4" y="242.2">APPROVED BY: ASHOK V. KUMAR</text>
<text x="317.4" y="248.5">ENGINEER: MARK YEN</text>
<text x="317.4" y="255.3">DATE CREATED: 11/28/2017</text>
<text x="242.3" y="261.6">MATERIAL: ABS</text>
<text x="317.4" y="261.4">DATE APPROVED: 12/10/2017</text>
<text x="242.3" y="268.1">FINISH: XXXXXX</text>
<text x="317.7" y="267.8">SHEET SCALE:</text>
<text x="367.4" y="267.8">SHEET NUMBER:</text>
</g>
<g font-size="3.2">
<text x="38.3" y="6.7">8</text>
<text x="90.2" y="6.7">7</text>
<text x="139.7" y="6.5">6</text>
<text x="190" y="6.5">5</text>
<text x="240.4" y="6.5">4</text>
<text x="290.4" y="6.7">3</text>
<text x="340.4" y="6.5">2</text>
<text x="391.9" y="6.7">1</text>
<text x="10.9" y="41.6">D</text>
<text x="418.9" y="40.7">D</text>
<text x="10.9" y="106.3">C</text>
<text x="418.4" y="106.4">C</text>
<text x="10.8" y="170.2">B</text>
<text x="419.4" y="170.6">B</text>
<text x="10.8" y="237.2">A</text>
<text x="418.6" y="236.8">A</text>
<text x="241.9" y="242.2">PART/ASSEMBLY NAME:FRONT SHELL</text>
<text x="241.9" y="248.5">PART/ASSEMBLY NUMBER: CAD-MP-0009</text>
<text x="241.9" y="254.8">NEXT ASSEMBLY NUMBER: CAD-MX-XXXX</text>
<text x="38.8" y="273.8">8</text>
<text x="90.4" y="273.8">7</text>
<text x="140.2" y="273.8">6</text>
<text x="190.1" y="273.9">5</text>
<text x="240.5" y="273.8">4</text>
<text x="289" y="273.9">3</text>
<text x="339.8" y="273.9">2</text>
<text x="394" y="273.9">1</text>
</g>
<text font-size="2.9" x="184.4" y="248.6">UNLESS OTHERWISE NOTED</text>
<g font-size="2.8">
<text x="177" y="255.7">DEFAULT DIMENSIONAL TOLERANCES:</text>
<text x="177" y="267.1">THIRD ANGLE PROJECTION</text>
</g>
<g font-size="2.1">
<text x="171.6" y="250.9">DRAWINGS ARE CREATED ACCORDING TO ASME Y14.5-2009</text>
<text x="169.7" y="257.9">LINEAR DIMENSIONS [inches]: X</text>
<text x="202.6" y="257.9">.5, X.X</text>
<text x="210.2" y="257.9">.1, X.XX</text>
<text x="219.1" y="257.9">.03, X.XXX</text>
<text x="230.5" y="257.9">.005</text>
<text x="174.3" y="260.1">ANGULAR DIMENSIONS [degrees]: X</text>
<text x="179.7" y="262.2">MINIMUM SURFACE FINISH: 1000 microinches</text>
<text x="212.3" y="260.1">3, X.X</text>
<text x="219.3" y="260.1">.5, X.XX</text>
<text x="228.2" y="260.1">.1</text>
</g>
</svg>
